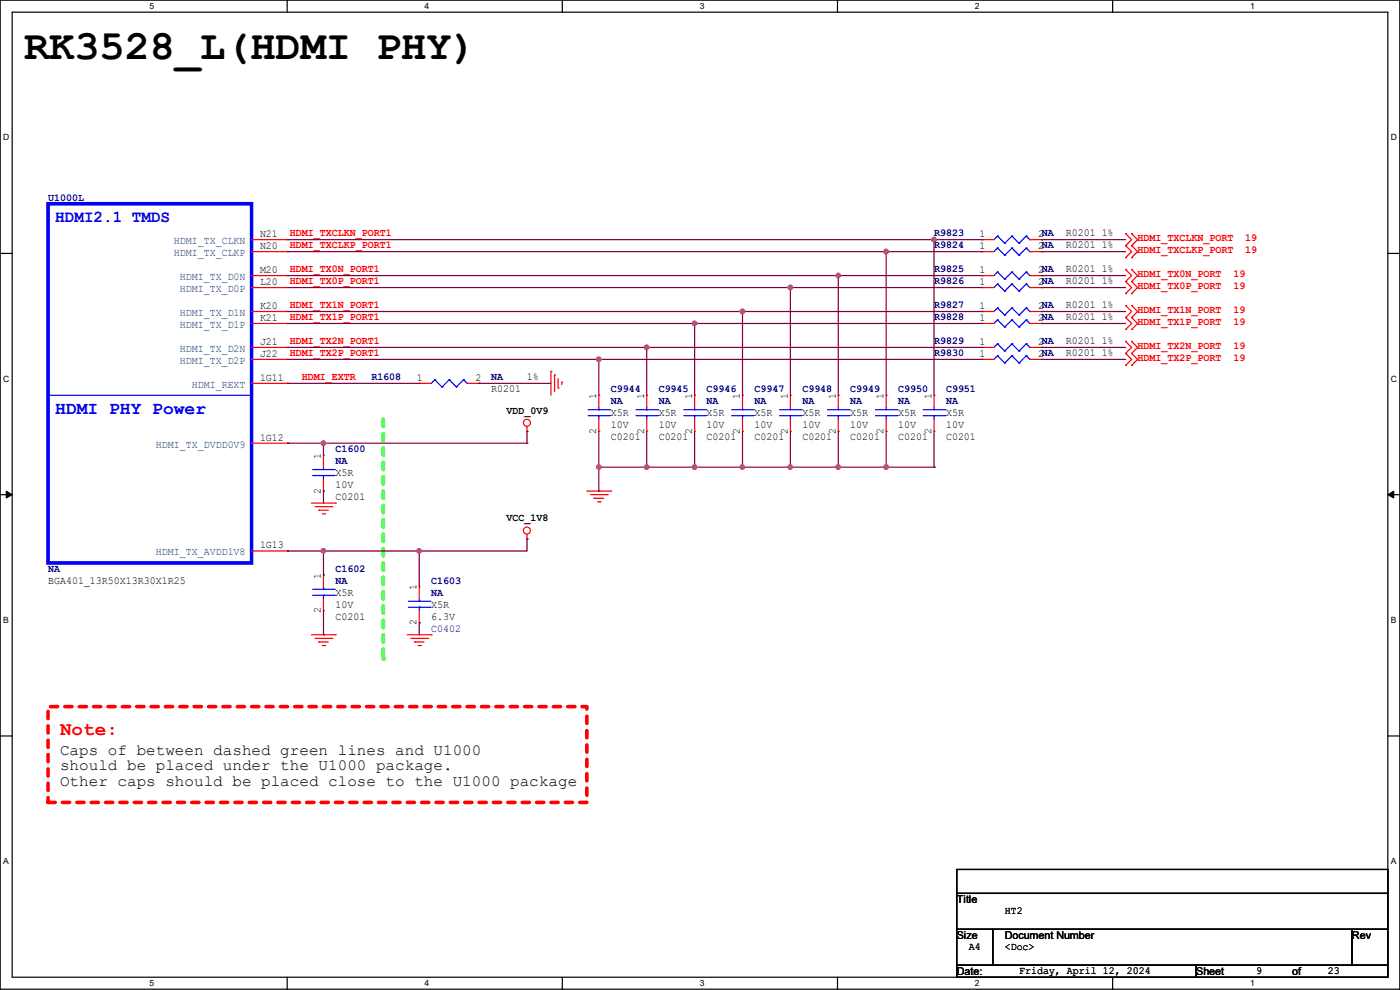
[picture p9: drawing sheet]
<svg xmlns="http://www.w3.org/2000/svg" width="297mm" height="210mm" viewBox="0 0 297 210" stroke-linecap="round" stroke-linejoin="round" font-family="sans-serif">
<path d="M0 0h297v209.8h-297zM2.6 2.6h291.8v204.7h-291.8z" fill="none" stroke="#000" stroke-width=".25"/>
<g fill="#fff">
<path d="M31.8 .3h.9v2h-.9z"/>
<path d="M31.8 207.6h.9v2h-.9z"/>
</g>
<path d="M60.9 0v2.6M60.9 207.3v2.5" fill="none" stroke="#000" stroke-width=".25"/>
<g fill="#fff">
<path d="M90.1 .3h1v2h-1z"/>
<path d="M90.1 207.6h1v2h-1z"/>
</g>
<path d="M119.3 0v2.6M119.3 207.3v2.5" fill="none" stroke="#000" stroke-width=".25"/>
<g fill="#fff">
<path d="M148.5 .3h.9v2h-.9z"/>
<path d="M148.5 207.6h.9v2h-.9z"/>
</g>
<path d="M177.7 0v2.6M177.7 207.3v2.5" fill="none" stroke="#000" stroke-width=".25"/>
<g fill="#fff">
<path d="M206.8 .3h1v2h-1z"/>
<path d="M206.8 207.6h1v2h-1z"/>
</g>
<path d="M236.1 0v2.6M236.1 207.3v2.5" fill="none" stroke="#000" stroke-width=".25"/>
<g fill="#fff">
<path d="M265.2 .3h1v2h-1z"/>
<path d="M265.2 207.6h1v2h-1z"/>
<path d="M.7 28.2h1.2v1.9h-1.2z"/>
<path d="M295.1 28.2h1.2v1.9h-1.2z"/>
<path d="M.7 79.3h1.2v2h-1.2z"/>
<path d="M295.1 79.3h1.2v2h-1.2z"/>
</g>
<path d="M0 53.8h2.6M294.4 53.8h2.6" fill="none" stroke="#000" stroke-width=".25"/>
<g fill="#fff">
<path d="M.7 130.5h1.2v2h-1.2z"/>
<path d="M295.1 130.5h1.1v2h-1.1z"/>
</g>
<path d="M0 104.9h2.6M294.4 104.9h2.6" fill="none" stroke="#000" stroke-width=".25"/>
<path d="M1.3 104.2l1.3 .7-1.3 .8zM294.4 104.9l1.3-.7v1.5z" fill="#000" stroke="#000" stroke-width=".21"/>
<g fill="#fff">
<path d="M.7 181.7h1.2v2h-1.2z"/>
<path d="M295.1 181.7h1.1v2h-1.1z"/>
</g>
<path d="M0 156.1h2.6M294.4 156.1h2.6" fill="none" stroke="#000" stroke-width=".25"/>
<path d="M81.3 88.9v50.8" fill="none" stroke="#01ff00" stroke-width=".76" stroke-dasharray="1.5 1.5"/>
<circle cx="81.3" cy="139.7" r=".38" fill="#01ff00" stroke-dasharray="1.5 1.5"/>
<path d="M10.2 149.9h114.3v20.3h-114.3z" fill="none" stroke="#f00" stroke-width=".76" stroke-dasharray="1.5 1.5"/>
<g fill="none" stroke="#f00" stroke-width=".25">
<path d="M53.4 58.5h7.6M53.4 53.4h7.6M53.4 50.8h7.6M61 50.8h.1M61 53.4h.1M61 58.5h.1M208.3 58.5h.1M208.3 53.4h.1M208.3 50.8h.1M208.3 58.5h2.6M208.3 53.4h2.6M208.3 50.8h2.6"/>
<path d="M218.5 58.5h2.5M218.5 53.4h2.5M218.5 50.8h2.5M221 58.5h.1M221 53.4h.1M221 50.8h.1M238.8 52.1h.1M238.8 49.6h.1M238.8 54.7h.1M238.8 59.7h.1M238.8 57.2h.1M238.8 49.6l1.3 1.2-1.3 1.3"/>
<path d="M238.8 52.1l1.3 1.3-1.3 1.3M238.8 57.2l1.3 1.3-1.3 1.2M238.8 59.7l1.3 1.3-1.3 1.3M240.1 52.1h.1M240.1 49.6h.1M240.1 54.7h.1M240.1 59.7h.1M240.1 57.2h.1M240.1 49.6l1.2 1.2-1.2 1.3M240.1 52.1l1.2 1.3-1.2 1.3M240.1 57.2l1.2 1.3-1.2 1.2M240.1 59.7l1.2 1.3-1.2 1.3"/>
<path d="M53.4 73.7h7.6M53.4 66.1h7.6M53.4 61h7.6M53.4 68.6h7.6M53.4 76.2h7.6M61 61h.1M61 66.1h.1M61 68.6h.1M61 73.7h.1M61 76.2h.1M116.9 78.8h.1M116.9 78.8v5.1"/>
<path d="M117.6 79.5h.1M117.6 79.5v3.6M208.3 73.7h.1M208.3 66.1h.1M208.3 76.2h.1M208.3 68.6h.1M208.3 61h.1M208.3 73.7h2.6M208.3 66.1h2.6M208.3 61h2.6M208.3 68.6h2.6M208.3 76.2h2.6"/>
<path d="M218.5 73.7h2.5M218.5 66.1h2.5M218.5 61h2.5M218.5 68.6h2.5M218.5 76.2h2.5M221 73.7h.1M221 66.1h.1M221 76.2h.1M221 68.6h.1M221 61h.1M238.8 62.3h.1M238.8 67.4h.1"/>
<path d="M238.8 64.8h.1M238.8 69.9h.1M238.8 75h.1M238.8 72.4h.1M238.8 77.5h.1M238.8 64.8l1.3 1.3-1.3 1.3M238.8 67.4l1.3 1.2-1.3 1.3M238.8 72.4l1.3 1.3-1.3 1.3M238.8 75l1.3 1.2-1.3 1.3M240.1 62.3h.1M240.1 67.4h.1M240.1 64.8h.1"/>
<path d="M240.1 69.9h.1M240.1 75h.1M240.1 72.4h.1M240.1 77.5h.1M240.1 64.8l1.2 1.3-1.2 1.3M240.1 67.4l1.2 1.2-1.2 1.3M240.1 72.4l1.2 1.3-1.2 1.3M240.1 75l1.2 1.2-1.2 1.3M53.4 81.3h7.6M53.4 94h7.6M61 81.3h.1M61 94h.1"/>
<path d="M68.6 96.6h.1M68.6 96.6v2.5M88.9 81.3h.1M88.9 81.3h2.6M99.1 81.3h2.5M101.6 81.3h.1M111.8 91.5h.1M111.8 90.5v1M118.4 82.3h.1M118.4 80.3v2M119.2 81.1h.1M119.2 81.1v.5"/>
<path d="M127 83.9h.1M127 91.5h.1M127 83.9v2.5M127 88.9v2.6M137.2 83.9h.1M137.2 91.5h.1M137.2 83.9v2.5M137.2 88.9v2.6M147.4 83.9h.1M147.4 91.5h.1M147.4 83.9v2.5M147.4 88.9v2.6"/>
<path d="M157.5 83.9h.1M157.5 91.5h.1M157.5 83.9v2.5M157.5 88.9v2.6M167.7 83.9h.1M167.7 91.5h.1M167.7 83.9v2.5M167.7 88.9v2.6M177.8 83.9h.1M177.8 91.5h.1M177.8 83.9v2.5M177.8 88.9v2.6"/>
<path d="M188 83.9h.1M188 91.5h.1M188 83.9v2.5M188 88.9v2.6M198.2 83.9h.1M198.2 91.5h.1M198.2 83.9v2.5M198.2 88.9v2.6M53.4 116.9h7.6M61 116.9h.1M66.1 106.7h5.1M66.8 107.5h3.6"/>
<path d="M67.6 108.2h.1M67.6 108.2h2M68.4 109h.5M68.6 104.2h.1M68.6 101.6v2.6M68.9 109h.1M70.4 107.5h.1M71.2 106.7h.1M111.8 114.3h.1M111.8 113.3v1M124.5 104.2h5.1M125.3 104.9h3.5"/>
<path d="M126 105.7h.1M126 105.7h2.1M126.8 106.5h.5M127.3 106.5h.1M128.8 104.9h.1M129.6 104.2h.1M66.1 134.7h5.1M66.8 135.4h3.6M67.6 136.2h.1M67.6 136.2h2M68.4 136.9h.5M68.6 122h.1"/>
<path d="M68.6 129.6h.1M68.6 122v2.5M68.6 127v2.6M68.9 136.9h.1M70.4 135.4h.1M71.2 134.7h.1M86.4 134.7h5.1M87.2 135.4h3.5M87.9 136.2h.1M87.9 136.2h2.1M88.7 136.9h.5M88.9 124.5h.1"/>
<path d="M88.9 132.1h.1M88.9 124.5v2.5M88.9 129.6v2.5M89.2 136.9h.1M90.7 135.4h.1M91.5 134.7h.1"/>
<circle cx="111.8" cy="89.7" r=".74"/>
<circle cx="111.8" cy="112.5" r=".74"/>
</g>
<path d="M203 184.4h91.4v5.1h-91.4zM203 189.5h91.4v7.6h-91.4zM203 197.1h7.6v7.7h-7.6zM210.6 197.1h76.2v7.7h-76.2zM286.8 197.1h7.6v7.7h-7.6zM203 204.8h50.8v2.5h-50.8zM253.8 204.8h40.6v2.5h-40.6z" fill="none" stroke="#000" stroke-width=".25"/>
<g fill="none" stroke="#00f" stroke-width=".25">
<path d="M211.6 57.7h.1M211.6 52.6h.1M211.6 50.1h.1M211.6 57.7l-.7 .8M211.6 57.7l1.5 1.5M211.6 52.6l-.7 .8M211.6 52.6l1.5 1.5M211.6 50.1l-.7 .7M211.6 50.1l1.5 1.5M213.1 59.2h.1M213.1 54.1h.1M213.1 51.6h.1"/>
<path d="M214.7 57.7h.1M214.7 52.6h.1M214.7 50.1h.1M214.7 57.7l-1.6 1.5M214.7 57.7l1.5 1.5M214.7 52.6l-1.6 1.5M214.7 52.6l1.5 1.5M214.7 50.1l-1.6 1.5M214.7 50.1l1.5 1.5M216.2 59.2h.1M216.2 54.1h.1M216.2 51.6h.1"/>
<path d="M217.7 57.7h.1M217.7 52.6h.1M217.7 50.1h.1M217.7 57.7l-1.5 1.5M217.7 57.7l.8 .8M217.7 52.6l-1.5 1.5M217.7 52.6l.8 .8M217.7 50.1l-1.5 1.5M217.7 50.1l.8 .7M218.5 58.5h.1M218.5 53.4h.1M218.5 50.8h.1"/>
<path d="M211.6 72.9h.1M211.6 65.3h.1M211.6 75.5h.1M211.6 67.9h.1M211.6 60.2h.1M211.6 72.9l-.7 .8M211.6 72.9l1.5 1.6M211.6 65.3l-.7 .8M211.6 65.3l1.5 1.5M211.6 75.5l-.7 .7M211.6 75.5l1.5 1.5M211.6 67.9l-.7 .7"/>
<path d="M211.6 67.9l1.5 1.5M211.6 60.2l-.7 .8M211.6 60.2l1.5 1.6M213.1 74.5h.1M213.1 66.8h.1M213.1 77h.1M213.1 69.4h.1M213.1 61.8h.1M214.7 72.9h.1M214.7 65.3h.1M214.7 75.5h.1M214.7 67.9h.1"/>
<path d="M214.7 60.2h.1M214.7 72.9l-1.6 1.6M214.7 72.9l1.5 1.6M214.7 65.3l-1.6 1.5M214.7 65.3l1.5 1.5M214.7 75.5l-1.6 1.5M214.7 75.5l1.5 1.5M214.7 67.9l-1.6 1.5M214.7 67.9l1.5 1.5M214.7 60.2l-1.6 1.6M214.7 60.2l1.5 1.6M216.2 74.5h.1"/>
<path d="M216.2 66.8h.1M216.2 77h.1M216.2 69.4h.1M216.2 61.8h.1M217.7 72.9h.1M217.7 65.3h.1M217.7 75.5h.1M217.7 67.9h.1M217.7 60.2h.1M217.7 72.9l-1.5 1.6M217.7 72.9l.8 .8M217.7 65.3l-1.5 1.5"/>
<path d="M217.7 65.3l.8 .8M217.7 75.5l-1.5 1.5M217.7 75.5l.8 .7M217.7 67.9l-1.5 1.5M217.7 67.9l.8 .7M217.7 60.2l-1.5 1.6M217.7 60.2l.8 .8M218.5 73.7h.1M218.5 66.1h.1M218.5 76.2h.1M218.5 68.6h.1M218.5 61h.1"/>
<path d="M10.2 83.9h.1M10.2 83.9h43.2M66.3 99.6h4.6M68.6 99.6h.1M68.6 99.1v.5M70.9 99.6h.1M92.2 80.6h.1M92.2 80.6l-.7 .7M92.2 80.6l1.6 1.5M93.8 82.1h.1M95.3 80.6h.1M95.3 80.6l-1.5 1.5"/>
<path d="M95.3 80.6l1.5 1.5M96.8 82.1h.1M98.3 80.6h.1M98.3 80.6l-1.5 1.5M98.3 80.6l.8 .7M99.1 81.3h.1M124.8 88.2h4.5M124.8 86.9h4.5M127 86.9h.1M127 88.2h.1M127 86.4v.5M127 88.2v.7"/>
<path d="M129.3 88.2h.1M129.3 86.9h.1M134.9 88.2h4.6M134.9 86.9h4.6M137.2 86.9h.1M137.2 88.2h.1M137.2 86.4v.5M137.2 88.2v.7M139.5 88.2h.1M139.5 86.9h.1M145.1 88.2h4.5M145.1 86.9h4.5"/>
<path d="M147.4 86.9h.1M147.4 88.2h.1M147.4 86.4v.5M147.4 88.2v.7M149.6 88.2h.1M149.6 86.9h.1M155.2 88.2h4.6M155.2 86.9h4.6M157.5 86.9h.1M157.5 88.2h.1M157.5 86.4v.5M157.5 88.2v.7"/>
<path d="M159.8 88.2h.1M159.8 86.9h.1M165.4 88.2h4.6M165.4 86.9h4.6M167.7 86.9h.1M167.7 88.2h.1M167.7 86.4v.5M167.7 88.2v.7M170 88.2h.1M170 86.9h.1M175.6 88.2h4.5M175.6 86.9h4.5"/>
<path d="M177.8 86.9h.1M177.8 88.2h.1M177.8 86.4v.5M177.8 88.2v.7M180.1 88.2h.1M180.1 86.9h.1M185.7 88.2h4.6M185.7 86.9h4.6M188 86.9h.1M188 88.2h.1M188 86.4v.5M188 88.2v.7"/>
<path d="M190.3 88.2h.1M190.3 86.9h.1M195.9 88.2h4.5M195.9 86.9h4.5M198.2 86.9h.1M198.2 88.2h.1M198.2 86.4v.5M198.2 88.2v.7M200.4 88.2h.1M200.4 86.9h.1M66.3 100.9h4.6M68.6 100.9h.1"/>
<path d="M68.6 100.9v.7M70.9 100.9h.1M66.3 126.3h4.6M66.3 125h4.6M68.6 125h.1M68.6 126.3h.1M68.6 124.5v.5M68.6 126.3v.7M70.9 126.3h.1M70.9 125h.1M86.7 128.8h4.5M86.7 127.6h4.5"/>
<path d="M88.9 127.6h.1M88.9 128.8h.1M88.9 127v.6M88.9 128.8v.8M91.2 128.8h.1M91.2 127.6h.1"/>
</g>
<path d="M10.2 43.2h43.2v76.2h-43.2z" fill="none" stroke="#00f" stroke-width=".76"/>
<g fill="none" stroke="#7f003f" stroke-width=".25">
<path d="M61 50.8h147.3M61 53.4h147.3M61 58.5h147.3M177.8 58.5h.1M177.8 58.5v25.4M188 53.4h.1M188 53.4v30.5M198.2 50.8h.1M198.2 50.8v33.1M208.3 58.5h.1M208.3 53.4h.1M208.3 50.8h.1"/>
<path d="M221 50.8h.1M221 53.4h.1M221 58.5h.1M221 50.8h17.8M221 53.4h17.8M221 58.5h17.8M61 61h147.3M61 66.1h147.3M61 68.6h147.3M61 73.7h147.3M61 76.2h147.3M127 76.2h.1"/>
<path d="M127 76.2v7.7M137.2 73.7h.1M137.2 73.7v10.2M147.4 68.6h.1M147.4 68.6v15.3M157.5 66.1h.1M157.5 66.1v17.8M167.7 61h.1M167.7 61v22.9M208.3 76.2h.1M208.3 73.7h.1M208.3 68.6h.1"/>
<path d="M208.3 66.1h.1M208.3 61h.1M221 61h.1M221 68.6h.1M221 66.1h.1M221 76.2h.1M221 73.7h.1M221 61h17.8M221 66.1h17.8M221 68.6h17.8M221 73.7h17.8M221 76.2h17.8"/>
<path d="M61 81.3h.1M61 94h.1M61 81.3h27.9M61 94h50.8M68.6 94h.1M68.6 94v2.6M101.6 81.3h.1M101.6 81.3h15.3M111.8 94h.1M111.8 91.5h.1M111.8 91.5v2.5M127 99.1h.1"/>
<path d="M127 91.5v12.7M127 99.1h71.2M137.2 99.1h.1M137.2 91.5v7.6M147.4 99.1h.1M147.4 91.5v7.6M157.5 99.1h.1M157.5 91.5v7.6M167.7 99.1h.1M167.7 91.5v7.6M177.8 99.1h.1M177.8 91.5v7.6"/>
<path d="M188 99.1h.1M188 91.5v7.6M198.2 99.1h.1M198.2 91.5v7.6M61 116.9h.1M68.6 104.2h.1M68.6 116.9h.1M68.6 104.2v2.5M68.6 116.9v5.1M88.9 116.9h.1M88.9 116.9v7.6M111.8 114.3h.1"/>
<path d="M111.8 114.3v2.6h-50.8M127 104.2h.1M68.6 134.7h.1M68.6 122h.1M68.6 129.6v5.1M88.9 132.1h.1M88.9 132.1v2.6"/>
</g>
<g fill="#f0f" stroke="#f0f" stroke-width=".25">
<circle cx="88.9" cy="116.9" r=".49"/>
<circle cx="68.6" cy="116.9" r=".49"/>
<circle cx="68.6" cy="94" r=".49"/>
<circle cx="198.1" cy="50.8" r=".49"/>
<circle cx="188" cy="53.4" r=".49"/>
<circle cx="177.8" cy="58.4" r=".49"/>
<circle cx="167.7" cy="61" r=".49"/>
<circle cx="157.5" cy="66.1" r=".49"/>
<circle cx="127" cy="76.2" r=".49"/>
<circle cx="137.2" cy="73.7" r=".49"/>
<circle cx="147.3" cy="68.6" r=".49"/>
<circle cx="127" cy="99.1" r=".49"/>
<circle cx="137.2" cy="99.1" r=".49"/>
<circle cx="147.3" cy="99.1" r=".49"/>
<circle cx="157.5" cy="99.1" r=".49"/>
<circle cx="167.7" cy="99.1" r=".49"/>
<circle cx="177.8" cy="99.1" r=".49"/>
<circle cx="188" cy="99.1" r=".49"/>
</g>
<text font-size="8.9" x="5.1" y="12.5">RK3528_L(HDMI PHY)</text>
<text font-size="4.1" fill="#f00" x="12.7" y="155.9">Note:</text>
<text font-size="3.8" fill="#00f" x="11.7" y="87.8">HDMI PHY Power</text>
<text font-size="3.6" fill="#00f" x="11.7" y="47.2">HDMI2.1 TMDS</text>
<g font-size="3.3">
<text x="12.7" y="160.1">Caps of between dashed green lines and U1000</text>
<text x="12.7" y="163.4">should be placed under the U1000 package.</text>
<text x="12.7" y="166.8">Other caps should be placed close to the U1000 package</text>
</g>
<g font-size="2.3" fill="#00007f">
<text x="10.2" y="42.5">U1000L</text>
<text x="198.2" y="52.7">R9824</text>
<text x="198.2" y="50.2">R9823</text>
<text x="198.2" y="57.8">R9825</text>
<text x="198.2" y="65.4">R9827</text>
<text x="198.2" y="60.3">R9826</text>
<text x="198.2" y="67.9">R9828</text>
<text x="198.2" y="73">R9829</text>
<text x="198.2" y="75.6">R9830</text>
<text x="78.8" y="80.6">R1608</text>
<text x="104.2" y="80.6">NA</text>
<text x="129.6" y="83.2">C9944</text>
<text x="139.7" y="83.2">C9945</text>
<text x="149.9" y="83.2">C9946</text>
<text x="160.1" y="83.2">C9947</text>
<text x="170.2" y="83.2">C9948</text>
<text x="180.4" y="83.2">C9949</text>
<text x="190.5" y="83.2">C9950</text>
<text x="200.7" y="83.2">C9951</text>
<text x="129.6" y="85.7">NA</text>
<text x="139.7" y="85.7">NA</text>
<text x="149.9" y="85.7">NA</text>
<text x="160.1" y="85.7">NA</text>
<text x="170.2" y="85.7">NA</text>
<text x="180.4" y="85.7">NA</text>
<text x="190.5" y="85.7">NA</text>
<text x="200.7" y="85.7">NA</text>
<text x="71.2" y="95.9">C1600</text>
<text x="71.2" y="98.4">NA</text>
<text x="10.2" y="121.3">NA</text>
<text x="71.2" y="121.3">C1602</text>
<text x="71.2" y="123.8">NA</text>
<text x="91.5" y="123.8">C1603</text>
<text x="91.5" y="126.4">NA</text>
<text x="91.5" y="134">C0402</text>
</g>
<g font-size="2.3" fill="#003f7f">
<text x="36.9" y="51.8">HDMI_TX_CLKN</text>
<text x="36.9" y="54.3">HDMI_TX_CLKP</text>
<text x="38.1" y="59.4">HDMI_TX_D0N</text>
<text x="38.1" y="61.9">HDMI_TX_D0P</text>
<text x="38.1" y="67">HDMI_TX_D1N</text>
<text x="38.1" y="69.6">HDMI_TX_D1P</text>
<text x="38.1" y="74.6">HDMI_TX_D2N</text>
<text x="38.1" y="77.2">HDMI_TX_D2P</text>
<text x="40.7" y="82.3">HDMI_REXT</text>
<text x="33.1" y="95">HDMI_TX_DVDD0V9</text>
<text x="33.1" y="117.8">HDMI_TX_AVDD1V8</text>
</g>
<g font-size="2.3">
<text x="55.2" y="50.3">N21</text>
<text x="55.2" y="52.8">N20</text>
<text x="207.8" y="52.8">1</text>
<text x="207.8" y="50.3">1</text>
<text x="220.3" y="52.8">2NA</text>
<text x="220.3" y="50.3">2NA</text>
<text x="226.1" y="52.7">R0201 1%</text>
<text x="226.1" y="50.2">R0201 1%</text>
<text x="55.2" y="57.9">M20</text>
<text x="207.8" y="57.9">1</text>
<text x="220.3" y="57.9">2NA</text>
<text x="226.1" y="57.8">R0201 1%</text>
<text x="55.2" y="60.5">L20</text>
<text x="55.2" y="65.5">K20</text>
<text x="207.8" y="65.5">1</text>
<text x="207.8" y="60.5">1</text>
<text x="220.3" y="65.5">2NA</text>
<text x="220.3" y="60.5">2NA</text>
<text x="226.1" y="65.4">R0201 1%</text>
<text x="226.1" y="60.3">R0201 1%</text>
<text x="55.2" y="68.1">K21</text>
<text x="207.8" y="68.1">1</text>
<text x="220.3" y="68.1">2NA</text>
<text x="226.1" y="67.9">R0201 1%</text>
<text x="55.2" y="73.2">J21</text>
<text x="55.2" y="75.7">J22</text>
<text x="207.8" y="73.2">1</text>
<text x="207.8" y="75.7">1</text>
<text x="220.3" y="73.2">2NA</text>
<text x="220.3" y="75.7">2NA</text>
<text x="226.1" y="73">R0201 1%</text>
<text x="226.1" y="75.6">R0201 1%</text>
<text x="55.2" y="80.8">1G11</text>
<text x="88.4" y="80.8">1</text>
<text x="100.9" y="80.8">2</text>
<text x="104.2" y="83.2">R0201</text>
<text x="111.8" y="80.6">1%</text>
<text x="107.5" y="87.8">VDD_0V9</text>
<text x="126.5" y="84.6" transform="rotate(-90 126.5 84.6)">1</text>
<text x="129.6" y="88.3">X5R</text>
<text x="136.7" y="84.6" transform="rotate(-90 136.7 84.6)">1</text>
<text x="139.7" y="88.3">X5R</text>
<text x="146.8" y="84.6" transform="rotate(-90 146.8 84.6)">1</text>
<text x="149.9" y="88.3">X5R</text>
<text x="157" y="84.6" transform="rotate(-90 157 84.6)">1</text>
<text x="160.1" y="88.3">X5R</text>
<text x="167.1" y="84.6" transform="rotate(-90 167.1 84.6)">1</text>
<text x="170.2" y="88.3">X5R</text>
<text x="177.3" y="84.6" transform="rotate(-90 177.3 84.6)">1</text>
<text x="180.4" y="88.3">X5R</text>
<text x="187.5" y="84.6" transform="rotate(-90 187.5 84.6)">1</text>
<text x="190.5" y="88.3">X5R</text>
<text x="197.6" y="84.6" transform="rotate(-90 197.6 84.6)">1</text>
<text x="200.7" y="88.3">X5R</text>
<text x="55.2" y="93.5">1G12</text>
<text x="126.5" y="92" transform="rotate(-90 126.5 92)">2</text>
<text x="129.6" y="93.3">C0201</text>
<text x="129.6" y="90.8">10V</text>
<text x="136.7" y="92" transform="rotate(-90 136.7 92)">2</text>
<text x="139.7" y="93.3">C0201</text>
<text x="139.7" y="90.8">10V</text>
<text x="146.8" y="92" transform="rotate(-90 146.8 92)">2</text>
<text x="149.9" y="93.3">C0201</text>
<text x="149.9" y="90.8">10V</text>
<text x="157" y="92" transform="rotate(-90 157 92)">2</text>
<text x="160.1" y="93.3">C0201</text>
<text x="160.1" y="90.8">10V</text>
<text x="167.1" y="92" transform="rotate(-90 167.1 92)">2</text>
<text x="170.2" y="93.3">C0201</text>
<text x="170.2" y="90.8">10V</text>
<text x="177.3" y="92" transform="rotate(-90 177.3 92)">2</text>
<text x="180.4" y="93.3">C0201</text>
<text x="180.4" y="90.8">10V</text>
<text x="187.5" y="92" transform="rotate(-90 187.5 92)">2</text>
<text x="190.5" y="93.3">C0201</text>
<text x="190.5" y="90.8">10V</text>
<text x="197.6" y="92" transform="rotate(-90 197.6 92)">2</text>
<text x="200.7" y="93.3">C0201</text>
<text x="200.7" y="90.8">10V</text>
<text x="68.1" y="97.3" transform="rotate(-90 68.1 97.3)">1</text>
<text x="71.2" y="101">X5R</text>
<text x="68.1" y="104.7" transform="rotate(-90 68.1 104.7)">2</text>
<text x="71.2" y="106">C0201</text>
<text x="71.2" y="103.5">10V</text>
<text x="107.5" y="110.6">VCC_1V8</text>
<text x="55.2" y="116.3">1G13</text>
<text x="10.2" y="123.8">BGA401_13R50X13R30X1R25</text>
<text x="68.1" y="122.7" transform="rotate(-90 68.1 122.7)">1</text>
<text x="88.4" y="125.3" transform="rotate(-90 88.4 125.3)">1</text>
<text x="68.1" y="130.1" transform="rotate(-90 68.1 130.1)">2</text>
<text x="71.2" y="131.4">C0201</text>
<text x="71.2" y="126.4">X5R</text>
<text x="71.2" y="128.9">10V</text>
<text x="91.5" y="128.9">X5R</text>
<text x="91.5" y="131.4">6.3V</text>
<text x="88.4" y="132.6" transform="rotate(-90 88.4 132.6)">2</text>
<text x="203" y="191.6">Title</text>
<text x="213.1" y="193.9">HT2</text>
<text x="203" y="199.2">Size</text>
<text x="205.5" y="201.5">A4</text>
<text x="213.1" y="199.2">Document Number</text>
<text x="213.1" y="201.5">&lt;Doc&gt;</text>
<text x="286.8" y="199.2">Rev</text>
<text x="203" y="206.8">Date:</text>
<text x="216.2" y="206.6">Friday, April 12, 2024</text>
<text x="253.8" y="206.8">Sheet</text>
<text x="266.5" y="206.6">9</text>
<text x="274.1" y="206.8">of</text>
<text x="281.7" y="206.6">23</text>
</g>
<g font-size="2.3" fill="#f00">
<text x="61.5" y="50.1">HDMI_TXCLKN_PORT1</text>
<text x="61.5" y="52.7">HDMI_TXCLKP_PORT1</text>
<text x="241.3" y="51.2">HDMI_TXCLKN_PORT</text>
<text x="241.3" y="53.7">HDMI_TXCLKP_PORT</text>
<text x="264.2" y="51.2">19</text>
<text x="264.2" y="53.7">19</text>
<text x="61.5" y="57.7">HDMI_TX0N_PORT1</text>
<text x="241.3" y="58.8">HDMI_TX0N_PORT</text>
<text x="261.7" y="58.8">19</text>
<text x="61.5" y="60.3">HDMI_TX0P_PORT1</text>
<text x="61.5" y="65.4">HDMI_TX1N_PORT1</text>
<text x="241.3" y="61.3">HDMI_TX0P_PORT</text>
<text x="261.7" y="61.3">19</text>
<text x="61.5" y="67.9">HDMI_TX1P_PORT1</text>
<text x="241.3" y="66.4">HDMI_TX1N_PORT</text>
<text x="241.3" y="69">HDMI_TX1P_PORT</text>
<text x="261.7" y="66.4">19</text>
<text x="261.7" y="69">19</text>
<text x="61.5" y="73">HDMI_TX2N_PORT1</text>
<text x="61.5" y="75.5">HDMI_TX2P_PORT1</text>
<text x="241.3" y="74">HDMI_TX2N_PORT</text>
<text x="241.3" y="76.6">HDMI_TX2P_PORT</text>
<text x="261.7" y="74">19</text>
<text x="261.7" y="76.6">19</text>
<text x="64.1" y="80.6">HDMI_EXTR</text>
</g>
<g font-size="1.8">
<text x="31.7" y="1.9">5</text>
<text x="90.1" y="1.9">4</text>
<text x="148.5" y="1.9">3</text>
<text x="206.8" y="1.9">2</text>
<text x="265.2" y="1.9">1</text>
<text x=".7" y="29.8">D</text>
<text x="295.1" y="29.8">D</text>
<text x=".7" y="80.9">C</text>
<text x="295.1" y="80.9">C</text>
<text x=".7" y="132.1">B</text>
<text x="295.1" y="132.1">B</text>
<text x=".7" y="183.3">A</text>
<text x="295.1" y="183.3">A</text>
<text x="31.7" y="209.2">5</text>
<text x="90.1" y="209.2">4</text>
<text x="148.5" y="209.2">3</text>
<text x="206.8" y="209.2">2</text>
<text x="265.2" y="209.2">1</text>
</g>
</svg>
